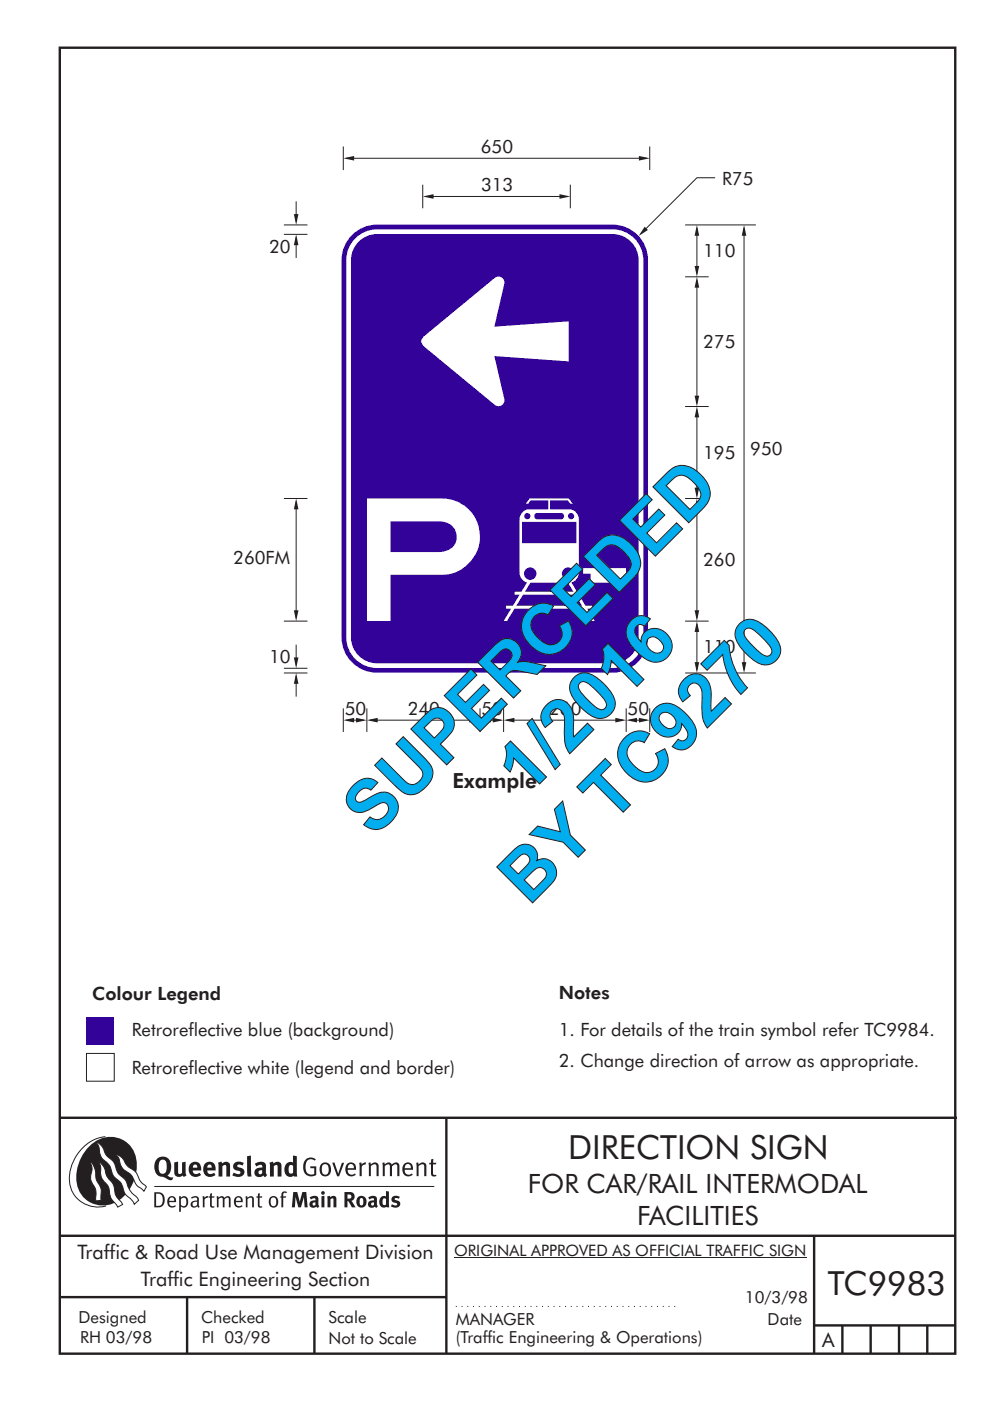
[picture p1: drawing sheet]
<svg xmlns="http://www.w3.org/2000/svg" width="210mm" height="297mm" viewBox="0 0 210 297" stroke-linecap="round" stroke-linejoin="round" font-family="sans-serif">
<path d="M18.3 215.6h5.9v5.9h-5.9z" fill="#330299"/>
<path d="M18.3 223.3h5.9v5.9h-5.9z" fill-rule="evenodd" fill="#fff" stroke="#231f20" stroke-width=".21"/>
<g fill="none" stroke="#231f20" stroke-width=".51">
<path d="M12.7 10.1h189.9v276.9h-189.9zM12.7 237h190.3M94.7 236.9v50.1M12.7 262h190M12.7 275h82M39.7 275v12M66.7 275v12M172.7 262v25M172.7 281h30M178.7 281v6M184.7 281v6M190.7 281v6"/>
<path d="M196.7 281v6"/>
</g>
<path d="M96.3 266.7h74.7" fill="none" stroke="#231f20" stroke-width=".21"/>
<path d="M96.7 277h47.5" fill="none" stroke="#231f20" stroke-width=".21" stroke-dasharray=".2 1" stroke-linecap="butt"/>
<path d="M75.7 50.2a6.5 6.5 0 0 1 4.2-1.6h50.1a6.5 6.5 0 0 1 6.4 6.5v80a6.5 6.5 0 0 1-6.4 6.5h-50.1a6.5 6.5 0 0 1-6.5-6.5v-80a6.5 6.5 0 0 1 2.3-4.9zM76.1 51.2a5.5 5.5 0 0 1 3.8-1.6h50.1a5.5 5.5 0 0 1 5.4 5.5v80a5.5 5.5 0 0 1-5.4 5.5h-50.1a5.5 5.5 0 0 1-5.5-5.5v-80a5.5 5.5 0 0 1 1.7-3.9zM75 49.5a7.5 7.5 0 0 1 4.9-1.9h50.1a7.5 7.5 0 0 1 7.4 7.5v80a7.5 7.5 0 0 1-7.4 7.5h-50.1a7.5 7.5 0 0 1-7.5-7.5v-80a7.5 7.5 0 0 1 2.6-5.6z" fill-rule="evenodd" fill="#330299"/>
<path d="M89.9 71.4l15-12.4a1.25 1.25 0 0 1 1.5-.2 1.25 1.25 0 0 1 .6 1.4l-2.1 9.1 15.7-1.2v8.5l-15.7-1.1 2.1 9.1a1.25 1.25 0 0 1-.6 1.4 1.25 1.25 0 0 1-1.5-.2l-15-12.4a1.25 1.25 0 0 1 0-2z" fill-rule="evenodd" fill="#fff"/>
<path d="M147.8 132.3v9.8" fill="none" stroke="#231f20" stroke-width=".21"/>
<g fill="#231f20">
<path d="M147.8 131.7l.5 2.3h-1z"/>
<path d="M147.3 140.4h1l-.5 2.3z"/>
</g>
<path d="M147.8 48.3v9.8" fill="none" stroke="#231f20" stroke-width=".21"/>
<g fill="#231f20">
<path d="M147.8 47.7l.5 2.3h-1z"/>
<path d="M147.3 56.4h1l-.5 2.3z"/>
</g>
<path d="M73.4 33.6h63.8" fill="none" stroke="#231f20" stroke-width=".21"/>
<g fill="#231f20">
<path d="M72.8 33.6l2.3-.5v.9z"/>
<path d="M135.5 33.1l2.3 .5-2.3 .4z"/>
</g>
<path d="M90.3 41.7h30" fill="none" stroke="#231f20" stroke-width=".21"/>
<g fill="#231f20">
<path d="M89.7 41.7l2.3-.5v.9z"/>
<path d="M118.7 41.2l2.3 .5-2.3 .4z"/>
</g>
<path d="M147.8 106.3v24.8" fill="none" stroke="#231f20" stroke-width=".21"/>
<g fill="#231f20">
<path d="M147.8 105.7l.5 2.3h-1z"/>
<path d="M147.3 129.4h1l-.5 2.3z"/>
</g>
<path d="M157.8 48.3v93.8" fill="none" stroke="#231f20" stroke-width=".21"/>
<g fill="#231f20">
<path d="M157.8 47.7l.5 2.3h-1z"/>
<path d="M157.3 140.4h1l-.5 2.3z"/>
</g>
<path d="M147.8 59.3v26.3" fill="none" stroke="#231f20" stroke-width=".21"/>
<g fill="#231f20">
<path d="M147.8 58.7l.5 2.3h-1z"/>
<path d="M147.3 83.9h1l-.5 2.3z"/>
</g>
<path d="M147.8 86.8v18.3" fill="none" stroke="#231f20" stroke-width=".21"/>
<g fill="#231f20">
<path d="M147.8 86.2l.5 2.3h-1z"/>
<path d="M147.3 103.4h1l-.5 2.3z"/>
</g>
<path d="M72.8 31.1v5M89.7 39.2v5M121 39.2v5M137.8 31.1v5M151.7 37.7h-3.9l-11.9 11.9M145.3 58.7h5M145.3 47.7h15M145.3 86.2h5M145.3 105.7h5M145.3 131.7h5M145.3 142.7h15" fill="none" stroke="#231f20" stroke-width=".21"/>
<path d="M136.7 48.1l.7 .7-1.9 1.2z" fill="#231f20"/>
<path d="M62.8 136.7v4.4" fill="none" stroke="#231f20" stroke-width=".21"/>
<path d="M62.3 139.4h1l-.5 2.3z" fill="#231f20"/>
<path d="M62.8 42.7v4.4" fill="none" stroke="#231f20" stroke-width=".21"/>
<path d="M62.3 45.4h1l-.5 2.3z" fill="#231f20"/>
<path d="M62.8 143.3v4.4" fill="none" stroke="#231f20" stroke-width=".21"/>
<path d="M62.8 142.7l.5 2.3h-1z" fill="#231f20"/>
<path d="M62.8 50.3v4.4" fill="none" stroke="#231f20" stroke-width=".21"/>
<path d="M62.8 49.7l.5 2.3h-1z" fill="#231f20"/>
<path d="M62.8 106.3v24.8" fill="none" stroke="#231f20" stroke-width=".21"/>
<g fill="#231f20">
<path d="M62.8 105.7l.5 2.3h-1z"/>
<path d="M62.3 129.4h1l-.5 2.3z"/>
</g>
<path d="M133.4 152.7h3.8" fill="none" stroke="#231f20" stroke-width=".21"/>
<g fill="#231f20">
<path d="M132.8 152.7l2.3-.5v1z"/>
<path d="M135.5 152.2l2.3 .5-2.3 .5z"/>
</g>
<path d="M107.4 152.7h24.8" fill="none" stroke="#231f20" stroke-width=".21"/>
<g fill="#231f20">
<path d="M106.8 152.7l2.3-.5v1z"/>
<path d="M130.5 152.2l2.3 .5-2.3 .5z"/>
</g>
<path d="M78.4 152.7h22.8" fill="none" stroke="#231f20" stroke-width=".21"/>
<g fill="#231f20">
<path d="M77.8 152.7l2.3-.5v1z"/>
<path d="M99.5 152.2l2.3 .5-2.3 .5z"/>
</g>
<path d="M73.4 152.7h3.8" fill="none" stroke="#231f20" stroke-width=".21"/>
<g fill="#231f20">
<path d="M72.8 152.7l2.3-.5v1z"/>
<path d="M75.5 152.2l2.3 .5-2.3 .5z"/>
</g>
<path d="M102.4 152.7h3.8" fill="none" stroke="#231f20" stroke-width=".21"/>
<g fill="#231f20">
<path d="M101.8 152.7l2.3-.5v1z"/>
<path d="M104.5 152.2l2.3 .5-2.3 .5z"/>
</g>
<path d="M60.2 49.7h5M60.2 47.7h5M60.2 105.7h5M60.2 131.7h5M60.2 141.7h5M60.2 142.7h5M72.8 150.2v5M77.8 150.2v5M101.8 150.2v5M106.8 150.2v5M132.8 150.2v5M137.8 150.2v5" fill="none" stroke="#231f20" stroke-width=".21"/>
<path d="M123.7 120.5v1.1h1.6v1.9h7.5v-3zM112.3 105.7l-.8 1.1h.5l.5-.7h3.8v1.9h-3a3 3 0 0 0-2.5 .6l-.5 1-.1 .5v11.3a2.2 2.2 0 0 0 1.6 2.1l-1.2 2h-1.4v.6h1l-1.4 2.3h-1.5v.7h1.1l-1.6 2.6h.7l1.6-2.6h14.7l1.6 2.6h.8l-1.6-2.6h1v-.7h-1.4l-1.4-2.3h1v-.6h-1.4l-1.2-2a2.2 2.2 0 0 0 1.6-2.1v-11.3a2.17 2.17 0 0 0-2.6-2.1h-3.5v-1.9h3.7l.6 .7h.5l-.9-1.1zM112.5 123.5l-1.2 2h10.3l-1.1-2zM111 126.1l-1.5 2.3h14l-1.5-2.3zM110.7 110.7h11.5v4.5h-11.5zM120.5 109.4a.66 .66 0 0 1 1.3 0 .66 .66 0 0 1-1.3 0zM111.2 109.4a.66 .66 0 0 0 1.3 0 .66 .66 0 0 0-1.3 0zM111.1 121.6a1.35 1.35 0 0 0 2.7 0 1.35 1.35 0 0 0-2.7 0zM119.2 121.6a1.32 1.32 0 0 1 2.6 0 1.32 1.32 0 0 1-2.6 0zM113.5 109l.3-.2h5.3a.68 .68 0 0 1 .5 .6 .68 .68 0 0 1-.5 .7h-5.3a.69 .69 0 0 1-.3-1.1z" fill-rule="evenodd" fill="#fff"/>
<g fill="#231f20">
<path d="M64.9 245.8a1.61 1.61 0 0 1 2.1 0l-.2 .3a1.17 1.17 0 0 0-1.4-.2 1.17 1.17 0 0 0-.6 1.3 1.42 1.42 0 0 0 1.2 1.8l.7-.1v-1.2h-.8l-.1-.4h1.3v1.8a1.82 1.82 0 0 1-2.2 0 1.82 1.82 0 0 1-.6-2.1l.2-.7z" fill-rule="evenodd"/>
<path d="M68.2 246.7a1.77 1.77 0 0 0 .4 2.7 1.39 1.39 0 0 0 1.4-.5 1.39 1.39 0 0 0 .2-1.5 1.19 1.19 0 0 0-2-.7zM68.5 247a.83 .83 0 0 1 1 0 .83 .83 0 0 1 .2 1 .75 .75 0 0 1-.6 1 .75 .75 0 0 1-.8-.8v-.9z" fill-rule="evenodd"/>
<path d="M70.5 246.5h.4l.8 2.4 .8-2.4h.5l-1.1 2.9h-.4z" fill-rule="evenodd"/>
<path d="M73.6 246.8a1.74 1.74 0 0 0 .5 2.6l.9-.1 .5-.2-.2-.3a.89 .89 0 0 1-1.1 .2 .89 .89 0 0 1-.4-1h1.7a1.15 1.15 0 0 0-.5-1.4 1.15 1.15 0 0 0-1.4 .2zM73.9 247a.67 .67 0 0 1 .9-.1 .67 .67 0 0 1 .3 .8h-1.3z" fill-rule="evenodd"/>
<path d="M76.2 246.6l.4-.1 .1 .4 .5-.4h.4l-.1 .5a.61 .61 0 0 0-.8 .6v1.8h-.4z" fill-rule="evenodd"/>
<path d="M78.1 246.6l.4-.1 .2 .4a.89 .89 0 0 1 .9-.4 .89 .89 0 0 1 .7 .7v2.2h-.4v-2.2l-.1-.2-.4-.2-.7 .4v2.2h-.5z" fill-rule="evenodd"/>
<path d="M81.1 246.6l.4-.1 .1 .4a.83 .83 0 0 1 .8-.5 .83 .83 0 0 1 .7 .5 .86 .86 0 0 1 .9-.5 .86 .86 0 0 1 .7 .8v2.2h-.4l-.1-2.4a.5 .5 0 0 0-.8 .1l-.3 .2v2.1h-.4v-2.3l-.4-.2-.7 .3v2.2h-.4z" fill-rule="evenodd"/>
<path d="M85.7 246.8a1.74 1.74 0 0 0 .5 2.6l.9-.1 .4-.2-.1-.3a.89 .89 0 0 1-1.1 .2 .89 .89 0 0 1-.5-1h1.8a1.15 1.15 0 0 0-.5-1.4 1.15 1.15 0 0 0-1.4 .2zM86 247a.67 .67 0 0 1 .9-.1 .67 .67 0 0 1 .3 .8h-1.4z" fill-rule="evenodd"/>
<path d="M88.2 246.6l.5-.1 .1 .4a.89 .89 0 0 1 .9-.4 .89 .89 0 0 1 .7 .7v2.2h-.4v-2.2l-.1-.2-.3-.2-.8 .4v2.2h-.4z" fill-rule="evenodd"/>
<path d="M91.4 245.8l.5-.1v.8h.7l-.2 .4h-.6l.1 2 .1 .2h.5l.1 .2a.71 .71 0 0 1-1.2-.5v-1.9h-.3v-.4h.3z" fill-rule="evenodd"/>
<path d="M37 246.5l.8-.2v2a.46 .46 0 0 0 .2 .6 .46 .46 0 0 0 .6-.3v-2.1l.8-.2v2.3l.2 .6-.6 .3-.2-.3a1.03 1.03 0 0 1-1.2 .3 1.03 1.03 0 0 1-.6-1.1z" fill-rule="evenodd"/>
<path d="M40.4 246.7a1.64 1.64 0 0 0 0 2.3 1.64 1.64 0 0 0 2.3 .1l-.4-.5a.78 .78 0 0 1-.9 .3 .78 .78 0 0 1-.5-.7h1.8a1.37 1.37 0 0 0-.6-1.7 1.37 1.37 0 0 0-1.7 .2zM41 247.1a.48 .48 0 0 1 .7-.1 .48 .48 0 0 1 .1 .6h-.9z" fill-rule="evenodd"/>
<path d="M43.5 246.7a1.65 1.65 0 0 0-.2 2 1.65 1.65 0 0 0 1.9 .7l.5-.3-.3-.5a.78 .78 0 0 1-.9 .3 .78 .78 0 0 1-.5-.7h1.7a1.37 1.37 0 0 0-.5-1.7 1.37 1.37 0 0 0-1.7 .2zM44.1 247.1a.48 .48 0 0 1 .6-.1 .48 .48 0 0 1 .2 .6h-.9z" fill-rule="evenodd"/>
<path d="M46.2 246.5l.8-.2 .1 .4a.95 .95 0 0 1 1-.4 .95 .95 0 0 1 .7 .9v2.3h-.8v-2.3l-.3-.2-.5 .3v2.2h-.8z" fill-rule="evenodd"/>
<path d="M49.6 246.7a1.73 1.73 0 0 1 2.1-.1l-.2 .5-.6-.2a.42 .42 0 0 0-.6 .3l.2 .2a1.23 1.23 0 0 1 1.4 1.1 1.47 1.47 0 0 1-2.3 .8l-.3-.1 .3-.6 .7 .3a.47 .47 0 0 0 .7-.3 .87 .87 0 0 0-1-.5l-.4-.2-.1-.4z" fill-rule="evenodd"/>
<path d="M54 246.7l.4 .6 .3-.2a.62 .62 0 0 1 .9 0v.4a1.21 1.21 0 0 0-1.3 .4 1.21 1.21 0 0 0-.2 1.3 1.19 1.19 0 0 0 1.7 0l.5 .4 .4-.5-.3-.4v-1.3a.96 .96 0 0 0-1.3-1.1zM55 248.2l.6-.1v.7a.43 .43 0 0 1-.7 .1 .43 .43 0 0 1 .1-.7z" fill-rule="evenodd"/>
<path d="M57.1 246.5l.8-.2 .1 .4a.95 .95 0 0 1 1-.4 .95 .95 0 0 1 .7 .9v2.3h-.8v-2.3l-.3-.2-.5 .3v2.2h-.8z" fill-rule="evenodd"/>
<path d="M62.1 245l.1 1.5a1.29 1.29 0 0 0-1.4 .1 1.29 1.29 0 0 0-.5 1.4 1.24 1.24 0 0 0 .5 1.3 1.24 1.24 0 0 0 1.5 0v.2h.8l-.1-4.4zM61.5 247h.4l.3 .2v1.4l-.3 .2a.48 .48 0 0 1-.7-.4 1.52 1.52 0 0 1 .3-1.4z" fill-rule="evenodd"/>
<path d="M52.4 245.2l.8-.2 .2 4.5h-.8l-.1-.2z" fill-rule="evenodd"/>
</g>
<path d="M22.4 241a9 9 0 0 0-7.4 10.9 6.2 6.2 0 0 0 7.5 3.8M32.7 251.6h59.4" fill="none" stroke="#231f20" stroke-width=".21"/>
<path d="M19.1 242.9a5.7 5.7 0 0 1 6.5-1.4 5.7 5.7 0 0 1 3.4 5.7 8.6 8.6 0 0 1-6.2 8.3 5.7 5.7 0 0 1-6.6-7 9.9 9.9 0 0 1 2.9-5.6z" fill-rule="evenodd" fill="#231f20"/>
<path d="M24.4 244.7a3.1 3.1 0 0 1 2.3 2.1l.8 .8a3.2 3.2 0 0 1 2 2.3l.4 .7 1.2 1-.6 1-.2-.3a3.5 3.5 0 0 1-1.9-2.1 3.8 3.8 0 0 0-2.1-2.2 3.5 3.5 0 0 1-1-2.2zM20.4 242.1a3.4 3.4 0 0 1 1.9 2.4l.7 .9a3.3 3.3 0 0 1 1.7 2.5 4.4 4.4 0 0 0 1.7 2.1l.3 .3a6.1 6.1 0 0 0 2.4 3.7l.3 .5-.9 .8a6.1 6.1 0 0 0-2-2.2l-.3-.7a3.6 3.6 0 0 0-1.9-2.8l-.6-1a3.6 3.6 0 0 0-1.9-2.8 3.7 3.7 0 0 1-.8-2.4zM21 246.3a3.4 3.4 0 0 1 1.5 2.7l.6 1a3.8 3.8 0 0 1 1.3 3.1l.4 .7 1.2 1.6-1 .5-.5-.8a3.2 3.2 0 0 1-1.3-2.7 4.3 4.3 0 0 0-1.4-2.3 4.7 4.7 0 0 1-.5-2.9zM19.2 246.3a5.1 5.1 0 0 1 1.2 3.7l.3 .6a3.1 3.1 0 0 1 .7 3l.1 .9-1.2 .1v-.8a3.5 3.5 0 0 0-.9-3.2 3.6 3.6 0 0 1 .1-2.5z" fill-rule="evenodd" fill="#fff" stroke="#231f20" stroke-width=".21"/>
<g fill="#231f20">
<path d="M33.3 245.7a2.51 2.51 0 0 0 .5 3.7l.7 .1a2.79 2.79 0 0 0 2 .7l.3-.6h-.6l-.7-.3a2.56 2.56 0 0 0 0-3.8 1.83 1.83 0 0 0-2.2 .2zM34 246a.87 .87 0 0 1 1 0 .87 .87 0 0 1 .4 1v.4a1.17 1.17 0 0 1-.9 1.5l-.3-.1a2.38 2.38 0 0 1-.2-2.8z" fill-rule="evenodd"/>
<path d="M33.1 253.1v2.6a1.12 1.12 0 0 0 1.2-.3 1.12 1.12 0 0 0 .2-1.2l-.1-.5-.3-.5zM32.7 252.8h1.1a1.67 1.67 0 0 1 1.1 1.6 1.67 1.67 0 0 1-1.2 1.6h-1zM36 254.1l-.1 .5h1.1a.55 .55 0 0 0-.3-.6 .55 .55 0 0 0-.7 .1zM35.8 253.9a.95 .95 0 0 1 1.1-.1 .95 .95 0 0 1 .4 1.1h-1.4a.72 .72 0 0 0 .4 .8 .72 .72 0 0 0 .9-.2l.1 .2a1.15 1.15 0 0 1-1.5 .1 1.15 1.15 0 0 1-.3-1.5zM38.4 254.3v1.1a.7 .7 0 0 0 .9 .2 .7 .7 0 0 0 .2-.9 .61 .61 0 0 0-.4-.8 .61 .61 0 0 0-.7 .4zM38 253.7l.3-.1v.3a.95 .95 0 0 1 1.3-.1 .95 .95 0 0 1 .3 1.2 .92 .92 0 0 1-.5 .9 .92 .92 0 0 1-1-.1v1.1l-.4 .1zM40.9 255a.5 .5 0 0 0 .2 .8 .5 .5 0 0 0 .7-.4v-.6zM40.5 253.9a1 1 0 0 1 1.7 .3v1.4l.2 .2-.2 .3-.4-.4a.78 .78 0 0 1-1.3 0 .78 .78 0 0 1 .8-1.1l.5-.1a.58 .58 0 0 0-.3-.6 .58 .58 0 0 0-.7 .2zM42.9 253.7l.4-.1 .1 .4 .3-.3 .5-.1-.2 .4a.52 .52 0 0 0-.6 .5v1.5h-.4zM44.6 253.1l.4-.1-.1 .7h.6l-.1 .2h-.5v1.5a.35 .35 0 0 0 .5 .3l.1 .3a.57 .57 0 0 1-.6 0 .57 .57 0 0 1-.3-.5v-1.6h-.3v-.2h.3zM45.9 253.7l.4-.1 .1 .3 .2-.1a.64 .64 0 0 1 1 .2 .7 .7 0 0 1 .7-.4 .7 .7 0 0 1 .6 .6v1.8h-.4v-1.7l-.3-.4-.6 .4v1.7h-.3v-1.7a.38 .38 0 0 0-.3-.4 .38 .38 0 0 0-.5 .2l-.1 .1v1.8h-.4zM50.2 254.1l-.2 .5h1.1a.55 .55 0 0 0-.2-.6 .55 .55 0 0 0-.7 .1zM49.9 253.9a.95 .95 0 0 1 1.2-.1 .95 .95 0 0 1 .4 1.1h-1.5a.72 .72 0 0 0 .4 .8 .72 .72 0 0 0 .9-.2l.1 .2a1.15 1.15 0 0 1-1.5 .1 1.15 1.15 0 0 1-.2-1.5zM52.1 253.7l.3-.1 .1 .4a.72 .72 0 0 1 .8-.4 .72 .72 0 0 1 .6 .6v1.8h-.4v-1.6a.45 .45 0 0 0-.3-.5 .45 .45 0 0 0-.6 .2l-.1 .1v1.8h-.4zM54.7 253.1l.4-.1v.7h.5l-.1 .2h-.4v1.5a.35 .35 0 0 0 .5 .3v.3a.57 .57 0 0 1-.6 0 .57 .57 0 0 1-.3-.5v-1.6h-.3v-.2h.3zM57.6 254l-.2 .7a.65 .65 0 0 0 .2 .9 .65 .65 0 0 0 .9-.2l.1-.1a.93 .93 0 0 0-.8-1.4zM57.3 253.9a1.12 1.12 0 0 1 1.4 0 1.12 1.12 0 0 1 .2 1.5 1.01 1.01 0 0 1-1.2 .6 1.01 1.01 0 0 1-.7-1.2zM59.9 252.8l.5-.2 .5 .1-.2 .3-.3-.1-.3 .2v.6h.6l-.1 .2h-.5v2.1h-.4v-2.1h-.2v-.2h.2zM62.2 252.7l-.3 3.3h.6l.2-2.3 .6 2.3h.5l.7-2.3 .1 2.3h.7l-.3-3.3h-.9l-.5 2.2-.6-2.2zM65.7 253.9l.2 .4a.51 .51 0 0 1 .6-.3 .51 .51 0 0 1 .4 .4v.1a.88 .88 0 0 0-1.1 .3 .88 .88 0 0 0 .2 1.2 .9 .9 0 0 0 1.1-.2l.3 .3 .3-.4-.2-.3v-1a.87 .87 0 0 0-.5-.9 .87 .87 0 0 0-.9 .2zM66.4 255l.5-.1v.5l-.2 .2h-.2l-.2-.2zM68.2 253.6v2.4h.6v-2.5zM68.1 252.9a.4 .4 0 0 0 .8 0 .4 .4 0 0 0-.8 0zM69.4 253.7l.1 2.3h.6v-1.7a.33 .33 0 0 1 .4-.2 .33 .33 0 0 1 .2 .3v1.6h.7v-1.8a.75 .75 0 0 0-.6-.6 .75 .75 0 0 0-.8 .2l-.1-.3zM73.1 252.7v3.3h.6v-1.4l.3 .2 .6 1.2h.8l-.9-1.4a.94 .94 0 0 0 .7-1 .94 .94 0 0 0-.9-.9zM73.7 253.3a.51 .51 0 0 1 .7 .1 .51 .51 0 0 1-.2 .7h-.5zM75.9 253.9a1.19 1.19 0 0 0-.1 1.7 1.19 1.19 0 0 0 1.7 0 1.19 1.19 0 0 0 0-1.6 1.19 1.19 0 0 0-1.6-.1zM76.5 254.1l.2-.1a.99 .99 0 0 1 0 1.6 1.06 1.06 0 0 1-.2-1.5zM78.1 253.9l.3 .4a.51 .51 0 0 1 .5-.3 .51 .51 0 0 1 .4 .4v.1a.88 .88 0 0 0-1.1 .3 .88 .88 0 0 0 .2 1.2 .9 .9 0 0 0 1.1-.2l.3 .3 .4-.4-.2-.3v-1a.87 .87 0 0 0-.5-.9 .87 .87 0 0 0-1 .2zM78.8 255l.5-.1v.5l-.1 .2h-.3l-.2-.2zM81.9 252.5v1.2a1.2 1.2 0 0 0-1.4 .5 1.2 1.2 0 0 0 .2 1.5l.5 .3 .8-.2v.2h.6l-.1-3.4zM81.4 254.1l.5 .1-.1 1.2a.46 .46 0 0 1-.6 0 .46 .46 0 0 1-.1-.6zM83.3 253.7a.79 .79 0 0 0-.2 1 .79 .79 0 0 0 .9 .4 .33 .33 0 0 1 .1 .5 .33 .33 0 0 1-.5-.1l-.5-.2-.2 .5a1.15 1.15 0 0 0 1.2 .3 1.15 1.15 0 0 0 .8-1 1.49 1.49 0 0 0-1.2-.8 .4 .4 0 0 1 .3-.3 .4 .4 0 0 1 .4 .1l.2 .1 .2-.5a1.47 1.47 0 0 0-1.5 0z" fill-rule="evenodd"/>
</g>
<text font-size="26" fill="#fff" x="77.8" y="131.7">P</text>
<g font-size="15" fill="#00aeef">
<text x="111.7" y="168.9" transform="rotate(-45 111.7 168.9)">1/2016</text>
<text x="79.2" y="177.7" transform="rotate(-45 79.2 177.7)">SUPERCEDED</text>
<text x="112.2" y="192.2" transform="rotate(-45 112.2 192.2)">BY TC9270</text>
</g>
<g font-size="7.1" fill="#231f20">
<text x="120.5" y="245.7">DIRECTION SIGN</text>
<text x="175.6" y="274.5">TC9983</text>
</g>
<g font-size="5.6" fill="#231f20">
<text x="111.9" y="252.9">FOR CAR/RAIL INTERMODAL</text>
<text x="135.1" y="259.6">FACILITIES</text>
</g>
<text font-size="4.4" fill="#231f20" x="95.9" y="167">Example</text>
<g font-size="4.2" fill="#231f20">
<text x="16.4" y="267">Traffic &amp; Road Use Management Division</text>
<text x="29.9" y="272.6">Traffic Engineering Section</text>
<text x="174.4" y="285.6">A</text>
</g>
<g font-size="3.9" fill="#231f20">
<text x="102" y="32.4">650</text>
<text x="102" y="40.5">313</text>
<text x="153.2" y="39.2">R75</text>
<text x="57.1" y="53.6">20</text>
<text x="149.1" y="54.6">110</text>
<text x="149.1" y="73.8">275</text>
<text x="149.1" y="97.3">195</text>
<text x="159.1" y="96.5">950</text>
<text x="49.5" y="119.7">260FM</text>
<text x="149.1" y="120.1">260</text>
<text x="57.1" y="140.6">10</text>
<text x="149.1" y="138.6">110</text>
<text x="73.1" y="151.6">50</text>
<text x="86.5" y="151.6">240</text>
<text x="102.1" y="151.6">50</text>
<text x="116.5" y="151.6">260</text>
<text x="133.1" y="151.6">50</text>
<text x="19.6" y="212">Colour Legend</text>
<text x="118.5" y="211.9">Notes</text>
<text x="28" y="219.6">Retroreflective blue (background)</text>
<text x="118.5" y="219.6">1. For details of the train symbol refer TC9984.</text>
<text x="28" y="227.8">Retroreflective white (legend and border)</text>
<text x="118.5" y="226.1">2. Change direction of arrow as appropriate.</text>
</g>
<g font-size="3.5" fill="#231f20">
<text x="16.7" y="280.5">Designed</text>
<text x="42.7" y="280.5">Checked</text>
<text x="69.7" y="280.5">Scale</text>
<text x="96.7" y="281">MANAGER</text>
<text x="158" y="276.3">10/3/98</text>
<text x="162.8" y="281">Date</text>
<text x="17" y="284.8">RH 03/98</text>
<text x="42.8" y="284.8">PI 03/98</text>
<text x="69.7" y="285">Not to Scale</text>
<text x="96.7" y="284.7">(Traffic Engineering &amp; Operations)</text>
</g>
<text font-size="3.4" fill="#231f20" x="96.3" y="266.3">ORIGINAL APPROVED AS OFFICIAL TRAFFIC SIGN</text>
</svg>
